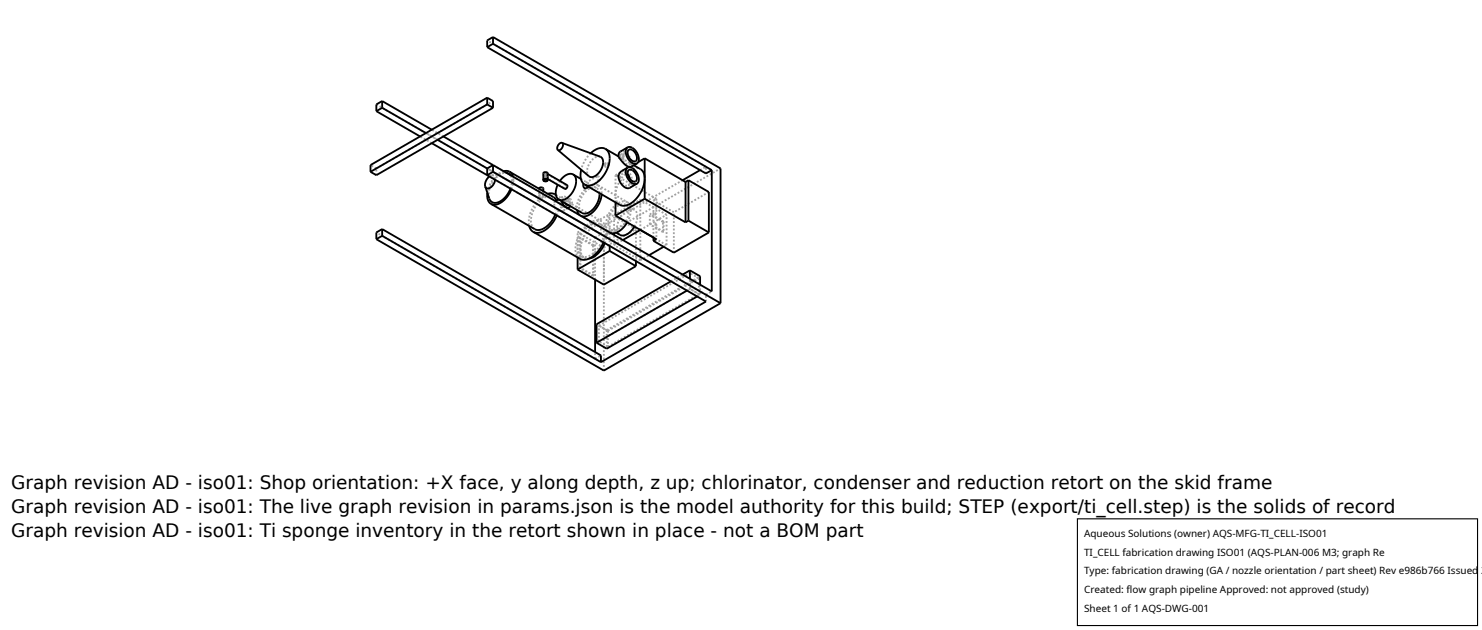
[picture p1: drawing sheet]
<svg xmlns="http://www.w3.org/2000/svg" width="212mm" height="90mm" viewBox="0 0 212 90" stroke-linecap="round" stroke-linejoin="round" font-family="sans-serif">
<g fill="none" stroke="#a0a0a0" stroke-width=".26" stroke-dasharray=".3 .3" stroke-linecap="butt">
<path d="M53.8 14.9l32.4 18.8M62.5 20l-1.7-1M63.3 19.5l-1.6-1M53.8 24.1l-.9-.5M53.8 25v-.9M53.8 24.1l16.6-9.7M61.7 20.4l-1.7-.9M70.2 25l-.3 .2M70.2 25l1.8-.3M70.7 25.7v-.1M70.7 25.6l-.1-.4-.4-.2M71.9 24.4l-.7 .5-.8 .7-.5 1-.3 .9"/>
<path d="M72 24.7l-1 .5-.8 1-.4 1.1 .1 1M72.3 24.7h-.3M72.9 26.9l.2-1M73.1 27l.2-1.3M73.1 25.9v-.5l-.2-.4M73.3 25.7v-.5M77 28l.2-.1h.3M77 26.9v1.1M77 26.9l.2-.1h.3M77.5 26.8v.1M77.5 27.9v.1M77.5 27.9l.1 .1"/>
<path d="M77.5 26.9l-.2 .2-.3-.2M77.5 28l-.2 .2-.3-.2M77.5 26.9v1.1M77.6 28l-.3 .2-.3-.2M77.6 26.9l-.3 .2-.3-.2M77.6 27.3v.7M77.7 24.8l.1-.2 .3 .1M77.7 25.7v-.9M77.7 25.1l.4-.2M77.7 25.1v-.1M77.7 25.3v-.2M77.7 25.3h.1"/>
<path d="M77.7 25.1l.1 .1M77.8 25.3h.1l.2-.2M77.8 25.2h.2l.1-.3M77.8 25.2l.1 .1M77.8 25.3h-.1M77.9 25.4l-.2-.3M77.9 25.3l-.2-.2M77.9 25.4l.3 .2M78 25.3h.2v-.2M78 25.3l2.7 1.6M78 24.8l-.2 .1-.1 .2M78 24.8l.2 .1"/>
<path d="M78.1 24.7l-.2 .1-.2 .2M78.1 24.7l.1 .1M78.1 24.9h-.3l-.1-.1M78.1 24.8v.1M78.1 24.9l-.4 .1M78.1 25.1l.1 .1M78.1 24.9v.2M78.1 24.8h.1M78.1 24.9l-.1-.1M78.1 24.8v-.1M78.1 25.3h-.2M78.1 24.9l.1 .3"/>
<path d="M78.1 25.4h-.2M78.1 24.9l.1-.1M78.1 24.9h-.3l-.2-.1M78.2 24.8l-.1 .1M78.2 25.2l-.1 .2-.3-.1M78.2 25.2l-.1 .1M78.2 25.7v-.5M78.2 25.2v-.3M78.2 25v-.1M78.2 24.9l-.3 .2 .1 .2M78.2 24.9l2.8 1.6M78.2 25.2l-.1 .2"/>
<path d="M78.2 25.1v-.1M78.2 25.1v-.2M78.2 27.7l-1.1 .6-.9 1.2-.6 1.5v1.3M79 28.1l-.6-.1-.7 .3-.7 .6-.6 .8-.4 .9-.2 1 .2 .7 .4 .4M79.2 29.1v.5l.3 .5M79.3 28.7l-.1 .4M79.3 30.6l.2-.5M79.4 27.8l6.5 3.8M79.5 28.7h-.2M79.5 28.7v-.1M79.5 30.8l.3-.9M79.8 29.9l.3 .2h.4"/>
<path d="M79.8 28.5l-.4-.6M79.8 28.5l-.3 .2M79.8 29.9l-.3 .2M80 25.8l-.3 .6M80 28.6l-.2-.1M80 29l.2 .1M80.1 29.1v.3l.1 .3M80.2 29.7l-.2-.3v-.4M80.2 29.1h-.1M80.4 28.1l-.2 .2v.4M80.4 28.1l-.6 .4M80.5 30.1l.2-.5"/>
<path d="M80.7 26.9h.2l.1-.3M80.7 29.6l-.2-.5-.5-.5M80.8 28.6l.2 .1M80.8 28.6l-.8 .4M80.8 29l-.1-.2 .1-.2M80.8 28.1h-.4M81 26.5l-.3 .1v.3M81 28.7l-.8 .4M81 29.2l-.8 .5M81 26.4l-.3 .2v.4M81 26.6v-.1M81 28.7l.3 .3-.1 .3"/>
<path d="M81.1 29.7l-.6 .4M81.3 28.4l-.1 .2 .1 .2 .3 .2M81.3 28.4l-1.2 .7M81.4 29.4l-.1-.6-.5-.7M81.5 28.4h-.2M81.6 29l.1-.2-.2-.4M81.6 29l-.4 .3M82.5 36.8v-3.6M82.5 33.2l4.6-2.7M82.8 38.3v-4.3M82.8 34l.1-.1M82.8 38.3l.1-.1"/>
<path d="M82.8 30.7l.1 .1M82.9 30.8h.1M82.9 30.8l4.2 2.4M82.9 33.9v4.3M83 25.6l2.2 1.2M83 36.6l.5 .1 .5-.1 .5-.2 .6-.5 .8-1.2 .3-.8v-.7M83 36.6l.5 .2M83.5 36.8l.6 .1M83.5 26.3h-.1M83.7 26.9l.1-.2M83.8 26.7l-.3-.4M84.4 21.9l-.8 1-.6 1.3"/>
<path d="M84.7 39.4l.1-.1M84.7 39.4l-1.9-1.1M84.7 35.1v4.3M84.7 35.1l.1-.1M84.7 35.1l-1.9-1.1M84.8 39.3l-1.9-1.1M84.8 35v4.3M84.8 35l-1.9-1.1M85 39.9v-6M85 33.9l.8-.5M85 33.9l-15.4-8.9M85.2 26.8l-.4-.1-.6 .2-.6 .5-.4 .6-.4 .7-.1 .7 .1 .6 .3 .4"/>
<path d="M85.3 25.2l-.1 .1 .1 .3 .2 .2h.1M85.3 25.2l-1.9 1.1M85.4 26.5l-.4-.2-.6 .1-.5 .4-.6 .5-.7 1.3-.2 .8v.6M85.4 26.5l4.2 2.4M85.5 25.2h-.2M85.6 27.6l-.1-.5-.3-.3M85.6 25.8l.1-.3-.2-.3M85.6 25.8l-1.5 .9M85.7 32l-.6-.1-.7 .2-.8 .6-.6 .8-.4 .9-.1 .9 .1 .8 .4 .5M85.7 32l.4 .2M85.7 22.4h-.4l-.4 .1-.7 .9-.3 1v.5l.2 .3M85.8 32.5l11.7-6.8"/>
<path d="M85.8 33.4v-.9M85.8 32.5l-15.4-8.9M85.8 33.4l-16.2-9.3M85.9 31.6l-.7-.1-.9 .3-.8 .7-.7 .9-.5 1.1-.1 1.1 .2 .8 .4 .6M85.9 27.8v-.2M85.9 27.6l-.1-.7-.4-.4M86.1 32.2l-.6-.1-.7 .3-.7 .5-.6 .8-.4 1-.2 .9 .1 .7 .5 .5M86.2 34.6l.3-.8 .1-.8M86.2 35.4l4.6-2.7M86.2 33.7l16.7-9.6M86.2 35.4l-3.7-2.2M86.2 33.2l-.1-.8-.4-.4"/>
<path d="M86.3 23.6l.2-.2 .2-.1M86.3 23.5l.2-.2h.2M86.3 23.5v.1M86.4 34.7l.3-1.3M86.4 23.5l.2-.2h.2M86.4 23.6l.2-.2 .2-.1M86.4 23.5v.1M86.6 33l-.2-.9-.5-.5M86.7 33.4l-.2-.7-.4-.5M86.7 23.3l.3 .1M86.8 23.3l.1 .2M86.9 23.5l-.2 .1-.3-.1"/>
<path d="M86.9 23.5l-.2 .3-.2-.1-.1-.1M87 23.4v.1M87 23.5l-.1 .2-.3 .1h-.2l-.1-.2M87 23.5l-.3 .1-.4-.1M87.1 33.2h.1M87.1 35.1v-4.6M87.3 32.8l.3 .1 .4-.1 .8-.5 .7-1 .3-1.1M87.3 32.8l.7 .4M87.7 35v-1.4M87.7 33.3v-2.6M87.7 30.7l3.8-2.2M87.7 35l1.3-.7"/>
<path d="M87.9 27.9l.1-.8 .3-.8 .4-.7 .5-.7 .6-.5 .6-.3 .6-.1 .5 .1M87.9 27.9v-2.9M87.9 25l3.3-1.9M87.9 28.9v-1M88.3 22.3l2.2 1.3M88.3 22.4l.3 .2M88.3 25l.3 .1M88.4 22.5l.6 .2M88.4 22.2l.2-.1h.4M88.4 22.2v.3M88.5 22.2l.2-.1h.2M88.5 22.5l.4 .2"/>
<path d="M88.5 22.2v.3M88.5 29.3l-.4-.6-.2-.8M88.6 22.6l.8 .8 .5 .1M88.6 25.1l.1 .6 .2 .5 .5 .3h.3M88.8 22l-.2 .2v.4M88.9 22.1l.1 .1M88.9 22.7h.1M89 24.8l-.4 .3M89 22.7l.1 .1M89 22.1l.1 .1M89 22.2l-.2 .2-.3-.2M89 22.7l-.5-.2"/>
<path d="M89 22.2v.5M89.1 22.8l-.7-.3M89.1 22.2l-.3 .2-.4-.2M89.1 22.2v.6M89.3 22h-.5M89.3 21.7l-.4-.1h-.3M89.4 29.2h-.5l-.6 .1-.5 .5-.5 .6-.3 .7-.1 .7 .1 .6 .3 .4M89.4 29.2l1.2 .8M89.5 24.8l-.3-.1-.2 .1M89.6 24.4l-.4-.1-.4 .1M89.6 28.9l-.6-.2-.6 .3-.7 .5-.6 .8-.4 .9-.1 .8 .1 .7 .4 .5M89.6 31.8l.4-.9 .1-.9"/>
<path d="M89.7 24.9l-.2-.1M89.7 26.5l.2-.2v-.4M89.8 30.2l-.1-.6-.3-.4M89.8 21.4l-1 .6M89.8 24.3l-.8 .5M89.9 23.5v-.2M89.9 23.3l.3 .2M89.9 25.9l.3 .1M89.9 25.9v-.4M89.9 23.3l-.1-.7-.5-.6M89.9 26.8l.3-.3v-.5M90.1 30l-.1-.7-.4-.4"/>
<path d="M90.2 23.8v-.1v-.2M90.2 26v-.4l-.1-.5-.2-.4-.3-.3M90.2 23.5v-.5l-.2-.5-.3-.5-.4-.3M90.6 30l-.5-.1-.5 .2-.6 .4-.4 .6-.3 .7-.2 .8 .1 .5 .3 .4M90.6 32.3l.3-.7 .1-.7M90.8 23l-.9 .5M90.8 25.9l-1.1 .6M90.8 37.3v-4.6M90.8 32.7l-3.7-2.2M91 30.9l-.1-.6-.3-.3M91.5 37.2v-4.4M91.5 32.8l3.7-2.1"/>
<path d="M91.5 37.2l1.2-.8M91.5 37.2l-3.8-2.2M91.5 32.8l-3.8-2.1M91.5 32.8v-4.3M92.8 30.6l.5-.3M92.8 32.1l.5-.4M92.8 32.1v-1.5M93.3 30.3v1.4M93.3 28.6l.4-.2M93.3 30.8v-2.2M93.3 33.9v-1.7M93.7 28.4l-5.8-3.4"/>
<path d="M93.7 28.4v2.1M93.7 30.5l-.4-.2M93.7 32l-.4-.3M93.7 32v2.2M93.7 30.5l-.4 .3M93.7 32l-.4 .2M94.7 31.7l.1-.1M94.7 31.7l-1.9-1.1M94.7 33.1h.1M94.7 33.1l-1.9-1M94.7 33.1v-1.4M94.8 31.6l-1.5-.8"/>
<path d="M94.8 33.1l-1.5-.9M94.8 35.2l.4-.2M94.8 31.6v1.5M95.2 35v-4.3M95.2 30.7l-3.7-2.2M95.2 35l-1.9-1.1M96.2 30.3l-2.9-1.7M96.2 36.1v-5.8M99.8 39.7l-1.3-.7M99.8 39.7v2.3M100 24.3l.8-.5M100.8 24.8v-1"/>
<path d="M100.8 23.8l-31.2-18M101.2 27.4l-5 2.9M85 51.2v-.9M85 51.2l.8-.4M85 51.2l-31.2-18M85.5 48.8v-2.3M85.5 48.8l13-7.5M85.5 46.5l13-7.5M86.2 40.6v-5.2M86.2 52.9v-19.2M86.7 47.1v2.7M86.7 47.1l13.3-7.7"/>
<path d="M86.7 47.1l-1.5-.8M86.8 49.5l-1.3-.7M86.8 47.2l-1.3-.7M86.8 47.2v2.3M86.8 49.5l13-7.5M86.8 47.2l13-7.5M95.8 40.2l1.7-1M98.1 41.5l.4-.2M98.5 41.3v-1.5M98.5 41.3v-2.3M99.6 42.3l.4-.2M99.8 42l-1.3-.7"/>
<path d="M100 40.6v1.5M100 42.1l-1.5-.8M100.8 43.1v-1M100.8 42.1l.9-.5M100.8 42.1l-31.2-18"/>
</g>
<g fill="none" stroke="#000" stroke-width=".26">
<path d="M53.8 15.9l6.2 3.6M54.6 14.4l-.8 .5v1M54.6 14.4v1M54.6 15.4l6.2 3.6M54.6 14.4l7.1 4.1M54.6 15.4l-.8 .5M62.5 20l7.1 4.1M63.3 19.5l38.4 22.1v-17.3M69.6 6.7l31.2 18.1 .9-.5M69.6 14v.9M69.6 14l.8 .4v1M69.6 14l-16.7 9.6v.9"/>
<path d="M69.6 14.9l.8 .5M69.6 14.9l-16.7 9.6M70.4 5.3l-.8 .5v.9M70.4 5.3l32.5 18.8v19.2M70.4 5.3v1M70.4 6.3l31.3 18M70.4 6.3l-.8 .4M70.4 15.4l-16.6 9.6-.9-.5M53.8 34.2l32.4 18.7 16.7-9.6M54.6 32.7l31.2 18.1v.9M54.6 32.7l-.8 .5v1M54.6 33.7l31.2 18"/>
<path d="M54.6 32.7v1M54.6 33.7l-.8 .5M61.7 20.4l7.9 4.6M69.3 26.6l.7 2 .2 .2 .4 .2 .7-.2 .6-.4 .6-.6 .4-.9M69.6 25l31.2 18.1-15 8.6M69.6 24.1v.9M69.6 24.1l.8-.5v.9M69.6 27.5l.1 1 .2 .4 .2 .2M69.9 25.2l-.5 .7-.1 .7M70.1 29.1l6.6 3.7h.7l.7-.5 .7-.7 .5-1M70.4 24.5l-.8 .5M70.4 24.5l32.5 18.8"/>
<path d="M70.7 25.7l-.2 .6-.4 .5-.5 .1-.3-.3M71.9 24.4h.5l.4 .1M72.3 24.7l.6 .3M72.8 24.5l6.2 3.6 .5 .5M72.8 24.5l.3 .3 .2 .4M73.1 27l-.6 1.1-.8 .7-.8 .4-.8-.1M75.6 32.3l.2 .5 .4 .3M76.2 33.1l6.6 3.9 .4 .1 .8-.1 .9-.5 .7-.8 .6-1.1M77 26.9l.2-.1h.3l.1 .1v.4M77.6 25.7l.3-.2 .2 .1 .1 .1M77.6 25.7l.3 .2h.2l.1-.2M77.7 25.6h.3l.2 .1-.4 .2-.1-.1z"/>
<path d="M78.1 24.9l.1 .8M78.2 24.9h-.1M78.2 24.8l2.8 1.6v.3l-.1 .2-.2 .1-2.5-1.4M78.2 24.8l-.1 .1M78.2 24.8v-.1l-.2-.1-.4 .1v1M78.2 27.7l.5-.1 .6 .1M79.3 27.7l.1 .2M79.3 27.7l.1 .1M79.5 30.8l-.6 1.1-1 .9-.9 .4-.8-.1M79.7 26.4l-.3 .6v.7l.1 .5 .3 .3M79.8 28.5l-.5 .2M80.2 28.7l.5 .8 .3 .2 .3-.1"/>
<path d="M80.3 20.4l5.6 2 .2 .3v.5l-.3 1.1-.3 .5-.5 .3-.4 .2-.4-.1-4.5-3.8M80.3 20.4l.1 .3-.1 .4-.3 .3h-.3M80.3 20.4l-.3 .1-.3 .3-.1 .3 .1 .3M80.8 29l.4 .3M81.3 29.6l-.2 .1M81.4 29.4l-.1 .2M81.9 24.9l.3 .4 .1 .5-.1 .8-.3 .7-.5 .6-.5 .5-.6 .2-.5-.1M81.9 24.9l-.5-.1-.5 .2-.5 .3-.4 .5M81.9 24.9l1.1 .7M82.4 30l.2 .5 .2 .2M82.5 36.8v1.7M83 24.2l-.1 .7 .1 .7 .2 .5 .3 .3"/>
<path d="M83.4 26.3l-.1 .2 .2 .4h.2l.4-.2M85 39.9v10.4M85.6 27.6l-.1 .9-.4 .9-.7 .7-.7 .4-.5-.1-3.4-1.9M85.9 27.8l-.3 1.2-.8 1.1-.9 .7-.5 .1-.4-.1M86.4 34.7l-.4 .8-.6 .7-.6 .5-.7 .2M86.5 21.3l.4 .4 .2 .8-.2 1.1-.4 1-.7 .9-.8 .7-.8 .3-.7-.1M86.5 21.3l-.5-.2-.5 .1-.6 .3-.5 .4M86.5 21.3l1.8 1M87.1 35.8l3.7 2.2M87.1 35.1v.7M87.1 35.8l-4.6 2.7M87.7 33.3v.3"/>
<path d="M87.9 28.9v1.9M87.9 30.8l5.8 3.4-.4 .2M89.6 31.8l-.6 .7-.6 .5-.6 .3-.6-.1M89.6 21l-1.1 .7-.1 .3-.1 .4 .9 1 .6 .4h.3l.9-.5M89.6 23.9l-.9 .6-.4 .5 .1 .5 .2 .5 .5 .6 .5 .3 .3-.1 1.1-.6M89.6 21h.3l.4 .1 .7 .7 .2 .9v.4l-.2 .2M89.6 21l-.2 .3v.3l.2 1 .7 .7 .4 .1 .3-.1M89.6 23.9h.3l.4 .1 .7 .7 .2 .9v.4l-.2 .2M89.6 23.9l-.2 .2v.4l.2 1 .7 .7 .4 .1 .3-.1M89.7 24.9l.2 .6M89.8 24.3l.2-.1 .2 .1 .5 .4 .3 .7-.2 .5h-.5l-.4-.5-.3-.6zM89.8 21.4l.2-.1 .3 .1 .4 .4 .3 .7-.2 .5h-.5l-.4-.5-.3-.6z"/>
<path d="M90.5 23.6l1 .6 .3 .3 .3 .6-.1 .9-.3 1-.5 1-.7 .8-.9 .5-.5 .1-.5-.1-5.1-2.9M90.6 32.3l-.6 .8-.7 .5h-.6l-.7-.4M90.8 37.3v.7M90.8 38l-4.6 2.6-3.7-2.1M91.5 32.8l-2.5 1.5M92.1 22.6l-.9 .5M92.1 22.6v5.8M92.1 28.4l-4.2 2.4M92.1 22.6l5.8 3.4M92.1 28.4l5.8 3.3M93.3 33.9v.5M94.8 35.2l-2.1 1.2"/>
<path d="M97.9 26v5.7M98.3 25.7l-.4 .3M98.3 25.7l2.9 1.7v5.8M98.3 31.5l-.4 .2M98.3 31.5l2.9 1.7M98.3 25.7v5.8M98.5 38.6l1.5 .8v1.2M98.5 38.6l-1 .6M98.5 38.6v1.2M100 24.3l-2.5 1.4M101.2 33.2l-5 2.9-2.9-1.7M95.8 40.2l-10.6 6.1v2.6"/>
<path d="M98.1 41.5l-12.9 7.4M99.6 42.3l-12.9 7.5-1.5-.9"/>
</g>
<path d="M153.9 74.1h57.1v15.2h-57.1z" fill="#fff" stroke="#000" stroke-width=".16"/>
<g font-size="2.6">
<text x="1.6" y="69.8">Graph revision AD - iso01: Shop orientation: +X face, y along depth, z up; chlorinator, condenser and reduction retort on the skid frame</text>
<text x="1.6" y="73.3">Graph revision AD - iso01: The live graph revision in params.json is the model authority for this build; STEP (export/ti_cell.step) is the solids of record</text>
<text x="1.6" y="76.7">Graph revision AD - iso01: Ti sponge inventory in the retort shown in place - not a BOM part</text>
</g>
<g font-size="1.4">
<text x="154.8" y="76.6">Aqueous Solutions (owner) AQS-MFG-TI_CELL-ISO01</text>
<text x="154.8" y="79.3">TI_CELL fabrication drawing ISO01 (AQS-PLAN-006 M3; graph Re</text>
<text x="154.8" y="82">Type: fabrication drawing (GA / nozzle orientation / part sheet) Rev e986b766 Issued 2</text>
<text x="154.8" y="84.7">Created: flow graph pipeline Approved: not approved (study)</text>
<text x="154.8" y="87.4">Sheet 1 of 1 AQS-DWG-001</text>
</g>
</svg>
